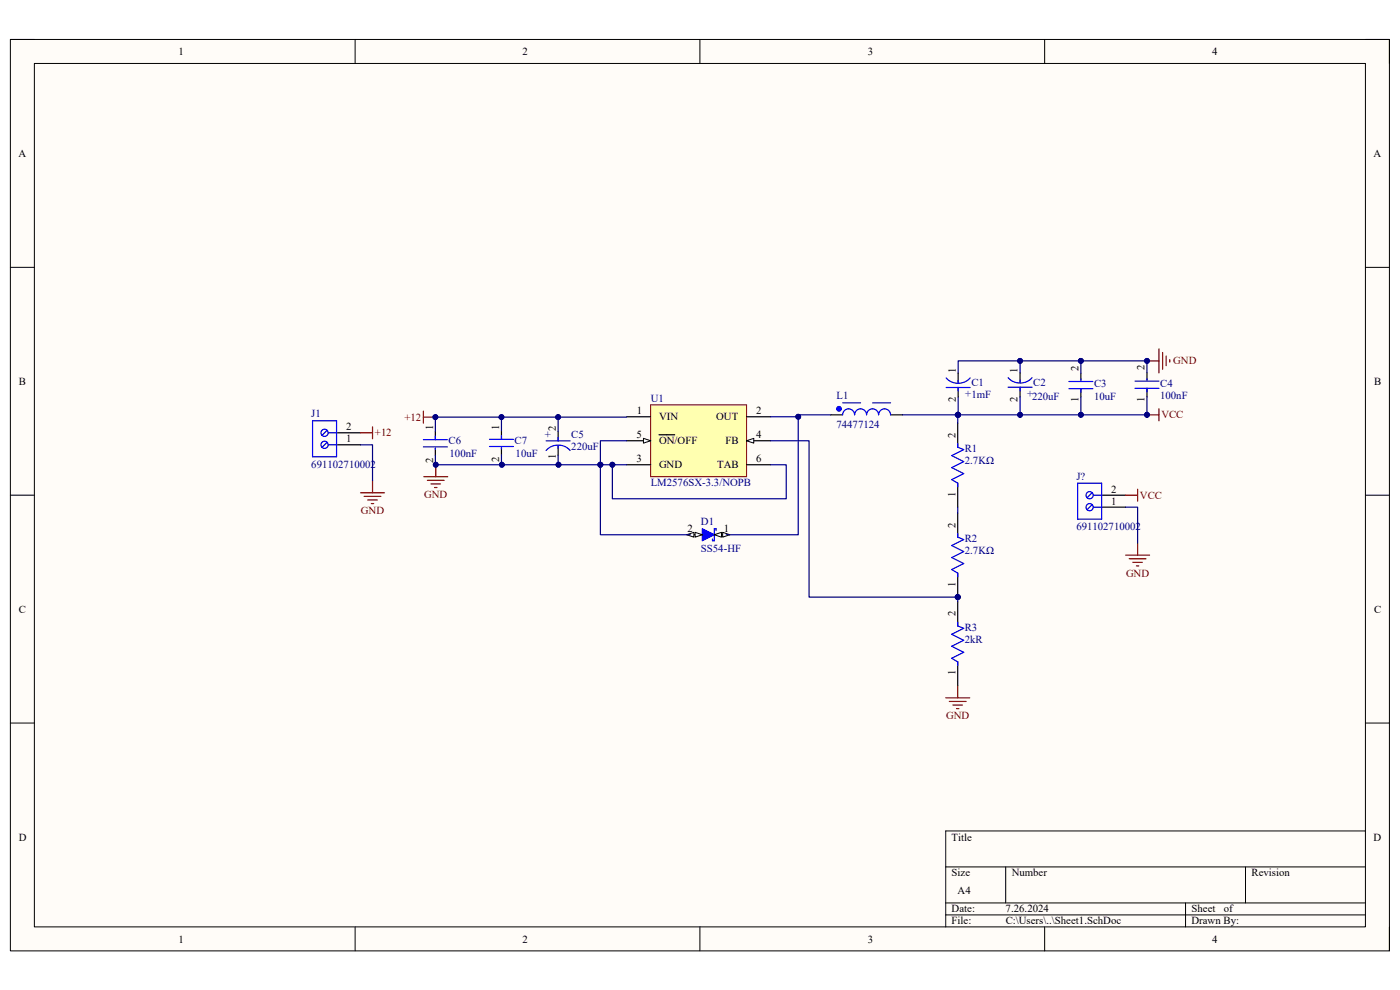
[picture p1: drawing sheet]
<svg xmlns="http://www.w3.org/2000/svg" width="297mm" height="210mm" viewBox="0 0 297 210" stroke-linecap="round" stroke-linejoin="round" font-family="sans-serif">
<path d="M2.2 8.4h292.6v193.3h-292.6z" fill-rule="evenodd" fill="#fffcf8"/>
<path d="M2.2 8.4h292.6v193.3h-292.6z" fill="none" stroke="#000" stroke-width=".21"/>
<path d="M7.3 13.5h282.4v183.1h-282.4z" fill-rule="evenodd" fill="#fffcf8"/>
<g fill="none" stroke="#000" stroke-width=".21">
<path d="M2.2 8.4h5.1M7.3 13.5h282.4v183.1h-282.4zM75.3 8.4v5.1M148.5 8.4v5.1M221.6 8.4v5.1M289.7 8.4h5.1v5.1M2.2 56.7h5.1M289.7 56.7h5.1M2.2 105h5.1M289.7 105.1h5.1M2.2 153.4h5.1M289.7 153.4h5.1"/>
<path d="M289.7 176.3h-89.1v20.3M75.3 196.6v5.1M148.5 196.6v5.1M200.6 183.9h89.1M200.6 191.5h89.1M200.6 194.1h89.1M213.4 183.9v7.6M221.6 196.6v5.1M251.5 191.5v5.1M264.2 183.9v7.6M294.8 196.6v5.1"/>
</g>
<path d="M229.3 79.2v1.5M243.3 79.1v1.5M92.4 91.5v1.8M92.4 95.1v1.5M106.4 91.4v1.8M106.4 95v1.5M229.3 82.5v1.7M243.3 82.4v1.8" fill="none" stroke="#000" stroke-width=".25"/>
<g fill="none" stroke="#00f" stroke-width=".25">
<path d="M89.8 93.3h5.1M89.8 94.8h5.1M92.4 92.5v.8M92.4 95.1v.2M103.8 93.2h5.1M103.8 94.7h5.1M106.4 92.4v.8M106.4 95v.2M226.8 82.5h5M226.8 80.9h5M229.3 80.4v.3M229.3 82.5v.7"/>
<path d="M240.8 82.4h5.1M240.8 80.8h5.1M243.3 80.3v.3M243.3 82.4v.7"/>
</g>
<path d="M138 85.9h20.4v15.2h-20.4z" fill-rule="evenodd" fill="#ffffb0"/>
<path d="M138 85.9h20.4v15.2h-20.4z" fill="none" stroke="#800000" stroke-width=".21"/>
<path d="M158.4 93.5h5.1" fill="none" stroke="#000" stroke-width=".25"/>
<path d="M158.4 93.5l1.5-.5v1z" fill="#f8fcff"/>
<path d="M158.4 93.5l1.5-.5v1z" fill="none" stroke="#000" stroke-width=".21"/>
<path d="M132.9 88.4h5.1M132.9 93.5h5.1" fill="none" stroke="#000" stroke-width=".25"/>
<path d="M136.5 93l1.5 .5-1.5 .5z" fill="#f8fcff"/>
<path d="M136.5 93l1.5 .5-1.5 .5z" fill="none" stroke="#000" stroke-width=".21"/>
<path d="M203.3 79.2v2M132.9 98.6h5.1M139.8 92.2h3.3M158.4 98.6h5.1M158.4 88.4h5.1M203.3 82.2v2" fill="none" stroke="#000" stroke-width=".25"/>
<path d="M200.7 82.2h5.1M200.7 80.2a3.4 3.4 0 0 0 5.1 0M203.3 80.7v.5M203.3 82.2v.8" fill="none" stroke="#00f" stroke-width=".25"/>
<path d="M243.3 76.6h2.6M245.9 74v5.1M246.6 74.8v3.5M247.4 75.5v2.1M248.2 76.3v.5" fill="none" stroke="#800000" stroke-width=".25"/>
<circle cx="243.3" cy="76.6" r=".51" fill="#000080"/>
<circle cx="243.3" cy="76.6" r=".51" fill="none" stroke="#000080" stroke-width=".21"/>
<path d="M92.4 98.6v2.5M89.9 101.1h5.1M90.7 101.9h3.5M91.4 102.7h2.1M92.2 103.4h.5" fill="none" stroke="#800000" stroke-width=".25"/>
<circle cx="92.4" cy="98.6" r=".51" fill="#000080"/>
<circle cx="92.4" cy="98.6" r=".51" fill="none" stroke="#000080" stroke-width=".21"/>
<path d="M89.8 87.2v2.6M89.8 88.5h2.6" fill="none" stroke="#800000" stroke-width=".25"/>
<circle cx="92.4" cy="88.5" r=".51" fill="#000080"/>
<circle cx="92.4" cy="88.5" r=".51" fill="none" stroke="#000080" stroke-width=".21"/>
<path d="M243.3 88h2.6M245.9 86.7v2.6" fill="none" stroke="#800000" stroke-width=".25"/>
<circle cx="243.3" cy="88" r=".51" fill="#000080"/>
<circle cx="243.3" cy="88" r=".51" fill="none" stroke="#000080" stroke-width=".21"/>
<path d="M71.4 94.4h5.1M71.4 91.8h5.1" fill="none" stroke="#000" stroke-width=".25"/>
<g fill="none" stroke="#00f" stroke-width=".25">
<path d="M66.3 89.3h5.1v7.6h-5.1zM69.4 93.8l-1.1 1.1M69.4 91.3l-1.1 1.1M69.6 94.4h1.8M69.6 91.8h1.8M151.9 112.5v-.3h-.4v2.5h-.3v-.4"/>
<circle cx="68.9" cy="94.4" r=".76"/>
<circle cx="68.9" cy="91.8" r=".76"/>
</g>
<path d="M76.5 91.8h2.5M79 90.5v2.6M76.5 104.5h5.1M77.3 105.3h3.5M78 106.1h2.1M78.8 106.8h.5M79 102v2.5" fill="none" stroke="#800000" stroke-width=".25"/>
<path d="M149 112.2l2.5 1.2-2.5 1.3z" fill="#00f"/>
<path d="M149 112.2l2.5 1.2-2.5 1.3z" fill="none" stroke="#00f" stroke-width=".25"/>
<path d="M151.5 113.4h2.6" fill="none" stroke="#000" stroke-width=".25"/>
<path d="M151.5 113.4l1.6-.5v1.1z" fill="#f8fcff"/>
<path d="M151.5 113.4l1.6-.5v1.1z" fill="none" stroke="#000" stroke-width=".21"/>
<path d="M153.3 112.9l1.5 .5-1.5 .6z" fill="#f8fcff"/>
<path d="M153.3 112.9l1.5 .5-1.5 .6z" fill="none" stroke="#000" stroke-width=".21"/>
<path d="M146.4 113.4h2.6" fill="none" stroke="#000" stroke-width=".25"/>
<path d="M147.5 112.9l1.5 .5-1.5 .6z" fill="#f8fcff"/>
<path d="M147.5 112.9l1.5 .5-1.5 .6z" fill="none" stroke="#000" stroke-width=".21"/>
<path d="M145.7 113.4l1.5-.5v1.1z" fill="#f8fcff"/>
<path d="M145.7 113.4l1.5-.5v1.1z" fill="none" stroke="#000" stroke-width=".21"/>
<path d="M176.2 88h2.6M188.9 88h2.6" fill="none" stroke="#000" stroke-width=".25"/>
<path d="M178.8 88a1.27 1.27 0 0 1 1.2-1.3 1.27 1.27 0 0 1 1.3 1.3 1.27 1.27 0 0 1 1.3-1.3 1.27 1.27 0 0 1 1.2 1.3 1.28 1.28 0 0 1 1.3-1.3 1.28 1.28 0 0 1 1.3 1.3 1.27 1.27 0 0 1 1.3-1.3 1.27 1.27 0 0 1 1.2 1.3" fill="none" stroke="#00f" stroke-width=".25"/>
<circle cx="178" cy="86.7" r=".51" fill="#00f"/>
<circle cx="178" cy="86.7" r=".51" fill="none" stroke="#00f" stroke-width=".21"/>
<path d="M115.9 95.6a3.4 3.4 0 0 1 5 0M115.9 93.5h5M118.4 92.8v.7M118.4 94.5v.6M178.8 85.5h3.8M185.1 85.5h3.8M213.9 80.1a3.4 3.4 0 0 0 5.1 0M213.9 82.1h5.1M216.4 80.6v.5M216.4 82.1v.8M203.2 132v.8l1.2 .5-2.5 1.3 2.5 1.2-2.5 1.3 2.5 1.3-2.5 1.2 1.3 .8v.8" fill="none" stroke="#00f" stroke-width=".25"/>
<path d="M216.4 79.1v2M118.4 91.5v2M118.4 94.5v2.1M216.4 82.1v2.1M203.2 127.7v5.1M203.2 140.4v5.1" fill="none" stroke="#000" stroke-width=".25"/>
<circle cx="203.2" cy="126.7" r=".51" fill="#000080"/>
<circle cx="203.2" cy="126.7" r=".51" fill="none" stroke="#000080" stroke-width=".21"/>
<path d="M203.2 121.6v5.1" fill="none" stroke="#000" stroke-width=".25"/>
<circle cx="203.2" cy="126.7" r=".51" fill="#000080"/>
<circle cx="203.2" cy="126.7" r=".51" fill="none" stroke="#000080" stroke-width=".21"/>
<path d="M203.2 89.8v5.1M203.2 102.5v5.1M203.2 108.9v5.1" fill="none" stroke="#000" stroke-width=".25"/>
<path d="M203.2 94.1v.8l1.2 .5-2.5 1.2 2.5 1.3-2.5 1.3 2.5 1.3-2.5 1.2 1.3 .8v.8M203.2 113.2v.8l1.2 .5-2.5 1.2 2.5 1.3-2.5 1.3 2.5 1.2-2.5 1.3 1.3 .8v.7" fill="none" stroke="#00f" stroke-width=".25"/>
<path d="M106.4 91.4v-2.9h-14v3" fill="none" stroke="#000080" stroke-width=".25"/>
<circle cx="92.4" cy="88.5" r=".51" fill="#000080"/>
<circle cx="92.4" cy="88.5" r=".51" fill="none" stroke="#000080" stroke-width=".21"/>
<circle cx="106.4" cy="88.5" r=".51" fill="#000080"/>
<circle cx="106.4" cy="88.5" r=".51" fill="none" stroke="#000080" stroke-width=".21"/>
<path d="M106.4 88.5h12v3" fill="none" stroke="#000080" stroke-width=".25"/>
<circle cx="106.4" cy="88.5" r=".51" fill="#000080"/>
<circle cx="106.4" cy="88.5" r=".51" fill="none" stroke="#000080" stroke-width=".21"/>
<circle cx="118.4" cy="88.5" r=".51" fill="#000080"/>
<circle cx="118.4" cy="88.5" r=".51" fill="none" stroke="#000080" stroke-width=".21"/>
<path d="M132.9 88.4l-14.5 .1" fill="none" stroke="#000080" stroke-width=".25"/>
<circle cx="118.4" cy="88.5" r=".51" fill="#000080"/>
<circle cx="118.4" cy="88.5" r=".51" fill="none" stroke="#000080" stroke-width=".21"/>
<path d="M106.4 96.5l.1 2.1h12" fill="none" stroke="#000080" stroke-width=".25"/>
<circle cx="118.5" cy="98.6" r=".51" fill="#000080"/>
<circle cx="118.5" cy="98.6" r=".51" fill="none" stroke="#000080" stroke-width=".21"/>
<circle cx="106.5" cy="98.6" r=".51" fill="#000080"/>
<circle cx="106.5" cy="98.6" r=".51" fill="none" stroke="#000080" stroke-width=".21"/>
<path d="M92.4 96.6v2h14.1" fill="none" stroke="#000080" stroke-width=".25"/>
<circle cx="92.4" cy="98.6" r=".51" fill="#000080"/>
<circle cx="92.4" cy="98.6" r=".51" fill="none" stroke="#000080" stroke-width=".21"/>
<circle cx="106.5" cy="98.6" r=".51" fill="#000080"/>
<circle cx="106.5" cy="98.6" r=".51" fill="none" stroke="#000080" stroke-width=".21"/>
<path d="M243.3 84.2v3.8h-14" fill="none" stroke="#000080" stroke-width=".25"/>
<circle cx="229.3" cy="88" r=".51" fill="#000080"/>
<circle cx="229.3" cy="88" r=".51" fill="none" stroke="#000080" stroke-width=".21"/>
<circle cx="243.3" cy="88" r=".51" fill="#000080"/>
<circle cx="243.3" cy="88" r=".51" fill="none" stroke="#000080" stroke-width=".21"/>
<path d="M229.3 76.6h14v2.5" fill="none" stroke="#000080" stroke-width=".25"/>
<circle cx="229.3" cy="76.6" r=".51" fill="#000080"/>
<circle cx="229.3" cy="76.6" r=".51" fill="none" stroke="#000080" stroke-width=".21"/>
<circle cx="243.3" cy="76.6" r=".51" fill="#000080"/>
<circle cx="243.3" cy="76.6" r=".51" fill="none" stroke="#000080" stroke-width=".21"/>
<path d="M132.9 93.5h-5.5v5.1" fill="none" stroke="#000080" stroke-width=".25"/>
<circle cx="127.4" cy="98.6" r=".51" fill="#000080"/>
<circle cx="127.4" cy="98.6" r=".51" fill="none" stroke="#000080" stroke-width=".21"/>
<path d="M76.5 94.4h2.5v7.6M127.4 98.6v14.8h19" fill="none" stroke="#000080" stroke-width=".25"/>
<circle cx="127.4" cy="98.6" r=".51" fill="#000080"/>
<circle cx="127.4" cy="98.6" r=".51" fill="none" stroke="#000080" stroke-width=".21"/>
<path d="M129.9 98.6v7.2h36.9v-7.2h-3.3" fill="none" stroke="#000080" stroke-width=".25"/>
<circle cx="129.9" cy="98.6" r=".51" fill="#000080"/>
<circle cx="129.9" cy="98.6" r=".51" fill="none" stroke="#000080" stroke-width=".21"/>
<path d="M118.4 96.6l.1 2h14.4" fill="none" stroke="#000080" stroke-width=".25"/>
<circle cx="118.5" cy="98.6" r=".51" fill="#000080"/>
<circle cx="118.5" cy="98.6" r=".51" fill="none" stroke="#000080" stroke-width=".21"/>
<circle cx="127.4" cy="98.6" r=".51" fill="#000080"/>
<circle cx="127.4" cy="98.6" r=".51" fill="none" stroke="#000080" stroke-width=".21"/>
<circle cx="129.9" cy="98.6" r=".51" fill="#000080"/>
<circle cx="129.9" cy="98.6" r=".51" fill="none" stroke="#000080" stroke-width=".21"/>
<path d="M216.4 79.1v-2.5h12.9v2.6" fill="none" stroke="#000080" stroke-width=".25"/>
<circle cx="229.3" cy="76.6" r=".51" fill="#000080"/>
<circle cx="229.3" cy="76.6" r=".51" fill="none" stroke="#000080" stroke-width=".21"/>
<circle cx="216.4" cy="76.6" r=".51" fill="#000080"/>
<circle cx="216.4" cy="76.6" r=".51" fill="none" stroke="#000080" stroke-width=".21"/>
<path d="M216.4 76.6h-13.1v2.6" fill="none" stroke="#000080" stroke-width=".25"/>
<circle cx="216.4" cy="76.6" r=".51" fill="#000080"/>
<circle cx="216.4" cy="76.6" r=".51" fill="none" stroke="#000080" stroke-width=".21"/>
<path d="M216.4 84.2v3.8" fill="none" stroke="#000080" stroke-width=".25"/>
<circle cx="216.4" cy="88" r=".51" fill="#000080"/>
<circle cx="216.4" cy="88" r=".51" fill="none" stroke="#000080" stroke-width=".21"/>
<path d="M229.3 84.2v3.8h-26" fill="none" stroke="#000080" stroke-width=".25"/>
<circle cx="203.3" cy="88" r=".51" fill="#000080"/>
<circle cx="203.3" cy="88" r=".51" fill="none" stroke="#000080" stroke-width=".21"/>
<circle cx="216.4" cy="88" r=".51" fill="#000080"/>
<circle cx="216.4" cy="88" r=".51" fill="none" stroke="#000080" stroke-width=".21"/>
<circle cx="229.3" cy="88" r=".51" fill="#000080"/>
<circle cx="229.3" cy="88" r=".51" fill="none" stroke="#000080" stroke-width=".21"/>
<path d="M163.5 88.4h5.8" fill="none" stroke="#000080" stroke-width=".25"/>
<circle cx="169.3" cy="88.4" r=".51" fill="#000080"/>
<circle cx="169.3" cy="88.4" r=".51" fill="none" stroke="#000080" stroke-width=".21"/>
<path d="M176.2 88h-6.9v25.4h-15.2" fill="none" stroke="#000080" stroke-width=".25"/>
<circle cx="169.3" cy="88.4" r=".51" fill="#000080"/>
<circle cx="169.3" cy="88.4" r=".51" fill="none" stroke="#000080" stroke-width=".21"/>
<path d="M191.5 88h11.7" fill="none" stroke="#000080" stroke-width=".25"/>
<circle cx="203.2" cy="88" r=".51" fill="#000080"/>
<circle cx="203.2" cy="88" r=".51" fill="none" stroke="#000080" stroke-width=".21"/>
<path d="M203.3 84.2v3.8" fill="none" stroke="#000080" stroke-width=".25"/>
<circle cx="203.3" cy="88" r=".51" fill="#000080"/>
<circle cx="203.3" cy="88" r=".51" fill="none" stroke="#000080" stroke-width=".21"/>
<path d="M203.3 88l-.1 1.8" fill="none" stroke="#000080" stroke-width=".25"/>
<circle cx="203.2" cy="88" r=".51" fill="#000080"/>
<circle cx="203.2" cy="88" r=".51" fill="none" stroke="#000080" stroke-width=".21"/>
<circle cx="203.3" cy="88" r=".51" fill="#000080"/>
<circle cx="203.3" cy="88" r=".51" fill="none" stroke="#000080" stroke-width=".21"/>
<path d="M203.2 107.6v1.3M203.2 126.7v1" fill="none" stroke="#000080" stroke-width=".25"/>
<circle cx="203.2" cy="126.7" r=".51" fill="#000080"/>
<circle cx="203.2" cy="126.7" r=".51" fill="none" stroke="#000080" stroke-width=".21"/>
<path d="M163.5 93.5h8.1v33.2h31.6" fill="none" stroke="#000080" stroke-width=".25"/>
<circle cx="203.2" cy="126.7" r=".51" fill="#000080"/>
<circle cx="203.2" cy="126.7" r=".51" fill="none" stroke="#000080" stroke-width=".21"/>
<path d="M238.8 117.8h5.1M238.8 105.1h2.5M239.6 118.5h3.5M240.3 119.3h2.1M241.3 103.8v2.5M241.3 115.2v2.6M241.1 120.1h.5M200.6 148h5.1M201.4 148.8h3.6M202.2 149.6h2M202.9 150.3h.5M203.2 145.5v2.5" fill="none" stroke="#800000" stroke-width=".25"/>
<path d="M233.7 107.6h5.1M233.7 105.1h5.1" fill="none" stroke="#000" stroke-width=".25"/>
<g fill="none" stroke="#00f" stroke-width=".25">
<path d="M228.6 102.5h5.1v7.6h-5.1zM231.7 107.1l-1.1 1M231.7 104.5l-1.1 1.1M231.9 107.6h1.8M231.9 105.1h1.8"/>
<circle cx="231.2" cy="105" r=".76"/>
<circle cx="231.2" cy="107.6" r=".76"/>
</g>
<path d="M238.8 107.6h2.5v7.6" fill="none" stroke="#000080" stroke-width=".25"/>
<g font-size="2.3">
<text x="37.9" y="11.7">1</text>
<text x="110.9" y="11.7">2</text>
<text x="184.1" y="11.7">3</text>
<text x="257.1" y="11.7">4</text>
<text x="3.9" y="33.3">A</text>
<text x="291.4" y="33.3">A</text>
<text x="4" y="81.6">B</text>
<text x="202.8" y="79.2" transform="rotate(-90 202.8 79.2)">1</text>
<text x="215.9" y="79.1" transform="rotate(-90 215.9 79.1)">1</text>
<text x="228.8" y="78.7" transform="rotate(-90 228.8 78.7)">2</text>
<text x="242.8" y="78.6" transform="rotate(-90 242.8 78.6)">2</text>
<text x="291.5" y="81.6">B</text>
<text x="135.1" y="87.9">1</text>
<text x="139.8" y="89.2">VIN</text>
<text x="151.9" y="89.2">OUT</text>
<text x="160.4" y="87.9">2</text>
<text x="202.8" y="85.3" transform="rotate(-90 202.8 85.3)">2</text>
<text x="215.9" y="85.2" transform="rotate(-90 215.9 85.2)">2</text>
<text x="228.8" y="85.3" transform="rotate(-90 228.8 85.3)">1</text>
<text x="242.8" y="85.3" transform="rotate(-90 242.8 85.3)">1</text>
<text x="73.4" y="93.9">1</text>
<text x="73.4" y="91.3">2</text>
<text x="91.9" y="91.2" transform="rotate(-90 91.9 91.2)">1</text>
<text x="105.9" y="91.1" transform="rotate(-90 105.9 91.1)">1</text>
<text x="117.9" y="91.5" transform="rotate(-90 117.9 91.5)">2</text>
<text x="135" y="93">5</text>
<text x="139.8" y="94.2">ON/OFF</text>
<text x="153.9" y="94.2">FB</text>
<text x="160.4" y="93">4</text>
<text x="202.7" y="92.8" transform="rotate(-90 202.7 92.8)">2</text>
<text x="91.9" y="98.1" transform="rotate(-90 91.9 98.1)">2</text>
<text x="105.9" y="98" transform="rotate(-90 105.9 98)">2</text>
<text x="117.9" y="97.5" transform="rotate(-90 117.9 97.5)">1</text>
<text x="135" y="98.1">3</text>
<text x="139.8" y="99.4">GND</text>
<text x="152.1" y="99.4">TAB</text>
<text x="160.4" y="98.1">6</text>
<text x="202.7" y="105.4" transform="rotate(-90 202.7 105.4)">1</text>
<text x="235.8" y="107.1">1</text>
<text x="235.8" y="104.5">2</text>
<text x="145.9" y="112.9">2</text>
<text x="153.6" y="112.9">1</text>
<text x="202.7" y="111.9" transform="rotate(-90 202.7 111.9)">2</text>
<text x="202.7" y="124.5" transform="rotate(-90 202.7 124.5)">1</text>
<text x="4" y="130">C</text>
<text x="202.7" y="130.7" transform="rotate(-90 202.7 130.7)">2</text>
<text x="291.5" y="130">C</text>
<text x="202.7" y="143.3" transform="rotate(-90 202.7 143.3)">1</text>
<text x="4" y="178.3">D</text>
<text x="201.9" y="178.3">Title</text>
<text x="291.4" y="178.3">D</text>
<text x="201.9" y="185.9">Size</text>
<text x="214.6" y="185.9">Number</text>
<text x="265.5" y="185.9">Revision</text>
<text x="203.2" y="189.7">A4</text>
<text x="201.9" y="193.5">Date:</text>
<text x="201.9" y="196.1">File:</text>
<text x="213.3" y="193.5">7.26.2024</text>
<text x="213.4" y="196.1">C:\Users\..\Sheet1.SchDoc</text>
<text x="252.8" y="196.1">Drawn By:</text>
<text x="252.8" y="193.5">Sheet</text>
<text x="259.6" y="193.5">of</text>
<text x="37.9" y="199.9">1</text>
<text x="110.9" y="199.9">2</text>
<text x="184.1" y="199.9">3</text>
<text x="257.1" y="199.9">4</text>
</g>
<g font-size="2.3" fill="#800000">
<text x="248.9" y="77.3">GND</text>
<text x="85.8" y="89.2">+12</text>
<text x="246.4" y="88.8">VCC</text>
<text x="79.5" y="92.6">+12</text>
<text x="90" y="105.7">GND</text>
<text x="241.9" y="105.8">VCC</text>
<text x="76.6" y="109.1">GND</text>
<text x="238.9" y="122.3">GND</text>
<text x="200.7" y="152.6">GND</text>
</g>
<g font-size="2.3" fill="#000080">
<text x="206" y="82.7" transform="rotate(-180 206 82.7)">+</text>
<text x="206.1" y="81.9">C1</text>
<text x="219.2" y="82.7" transform="rotate(-180 219.2 82.7)">+</text>
<text x="219.2" y="81.9">C2</text>
<text x="232.1" y="82.2">C3</text>
<text x="246.1" y="82.1">C4</text>
<text x="66" y="88.5">J1</text>
<text x="138" y="85.3">U1</text>
<text x="177.5" y="84.7">L1</text>
<text x="206.1" y="84.5">1mF</text>
<text x="218.9" y="84.9">220uF</text>
<text x="232.1" y="84.8">10uF</text>
<text x="246.1" y="84.7">100nF</text>
<text x="95.2" y="94.3">C6</text>
<text x="109.2" y="94.2">C7</text>
<text x="115.6" y="93">+</text>
<text x="121.2" y="95.5">220uF</text>
<text x="121.2" y="93">C5</text>
<text x="177.5" y="90.8">74477124</text>
<text x="204.7" y="95.9">R1</text>
<text x="66" y="99.2">691102710002</text>
<text x="95.4" y="97">100nF</text>
<text x="109.4" y="96.9">10uF</text>
<text x="204.7" y="98.4">2.7KΩ</text>
<text x="228.3" y="101.7">J?</text>
<text x="138" y="103.2">LM2576SX-3.3/NOPB</text>
<text x="148.7" y="111.4">D1</text>
<text x="228.3" y="112.4">691102710002</text>
<text x="148.7" y="117">SS54-HF</text>
<text x="204.7" y="117.5">2.7KΩ</text>
<text x="204.7" y="114.9">R2</text>
<text x="204.7" y="136.3">2kR</text>
<text x="204.7" y="133.8">R3</text>
</g>
</svg>
